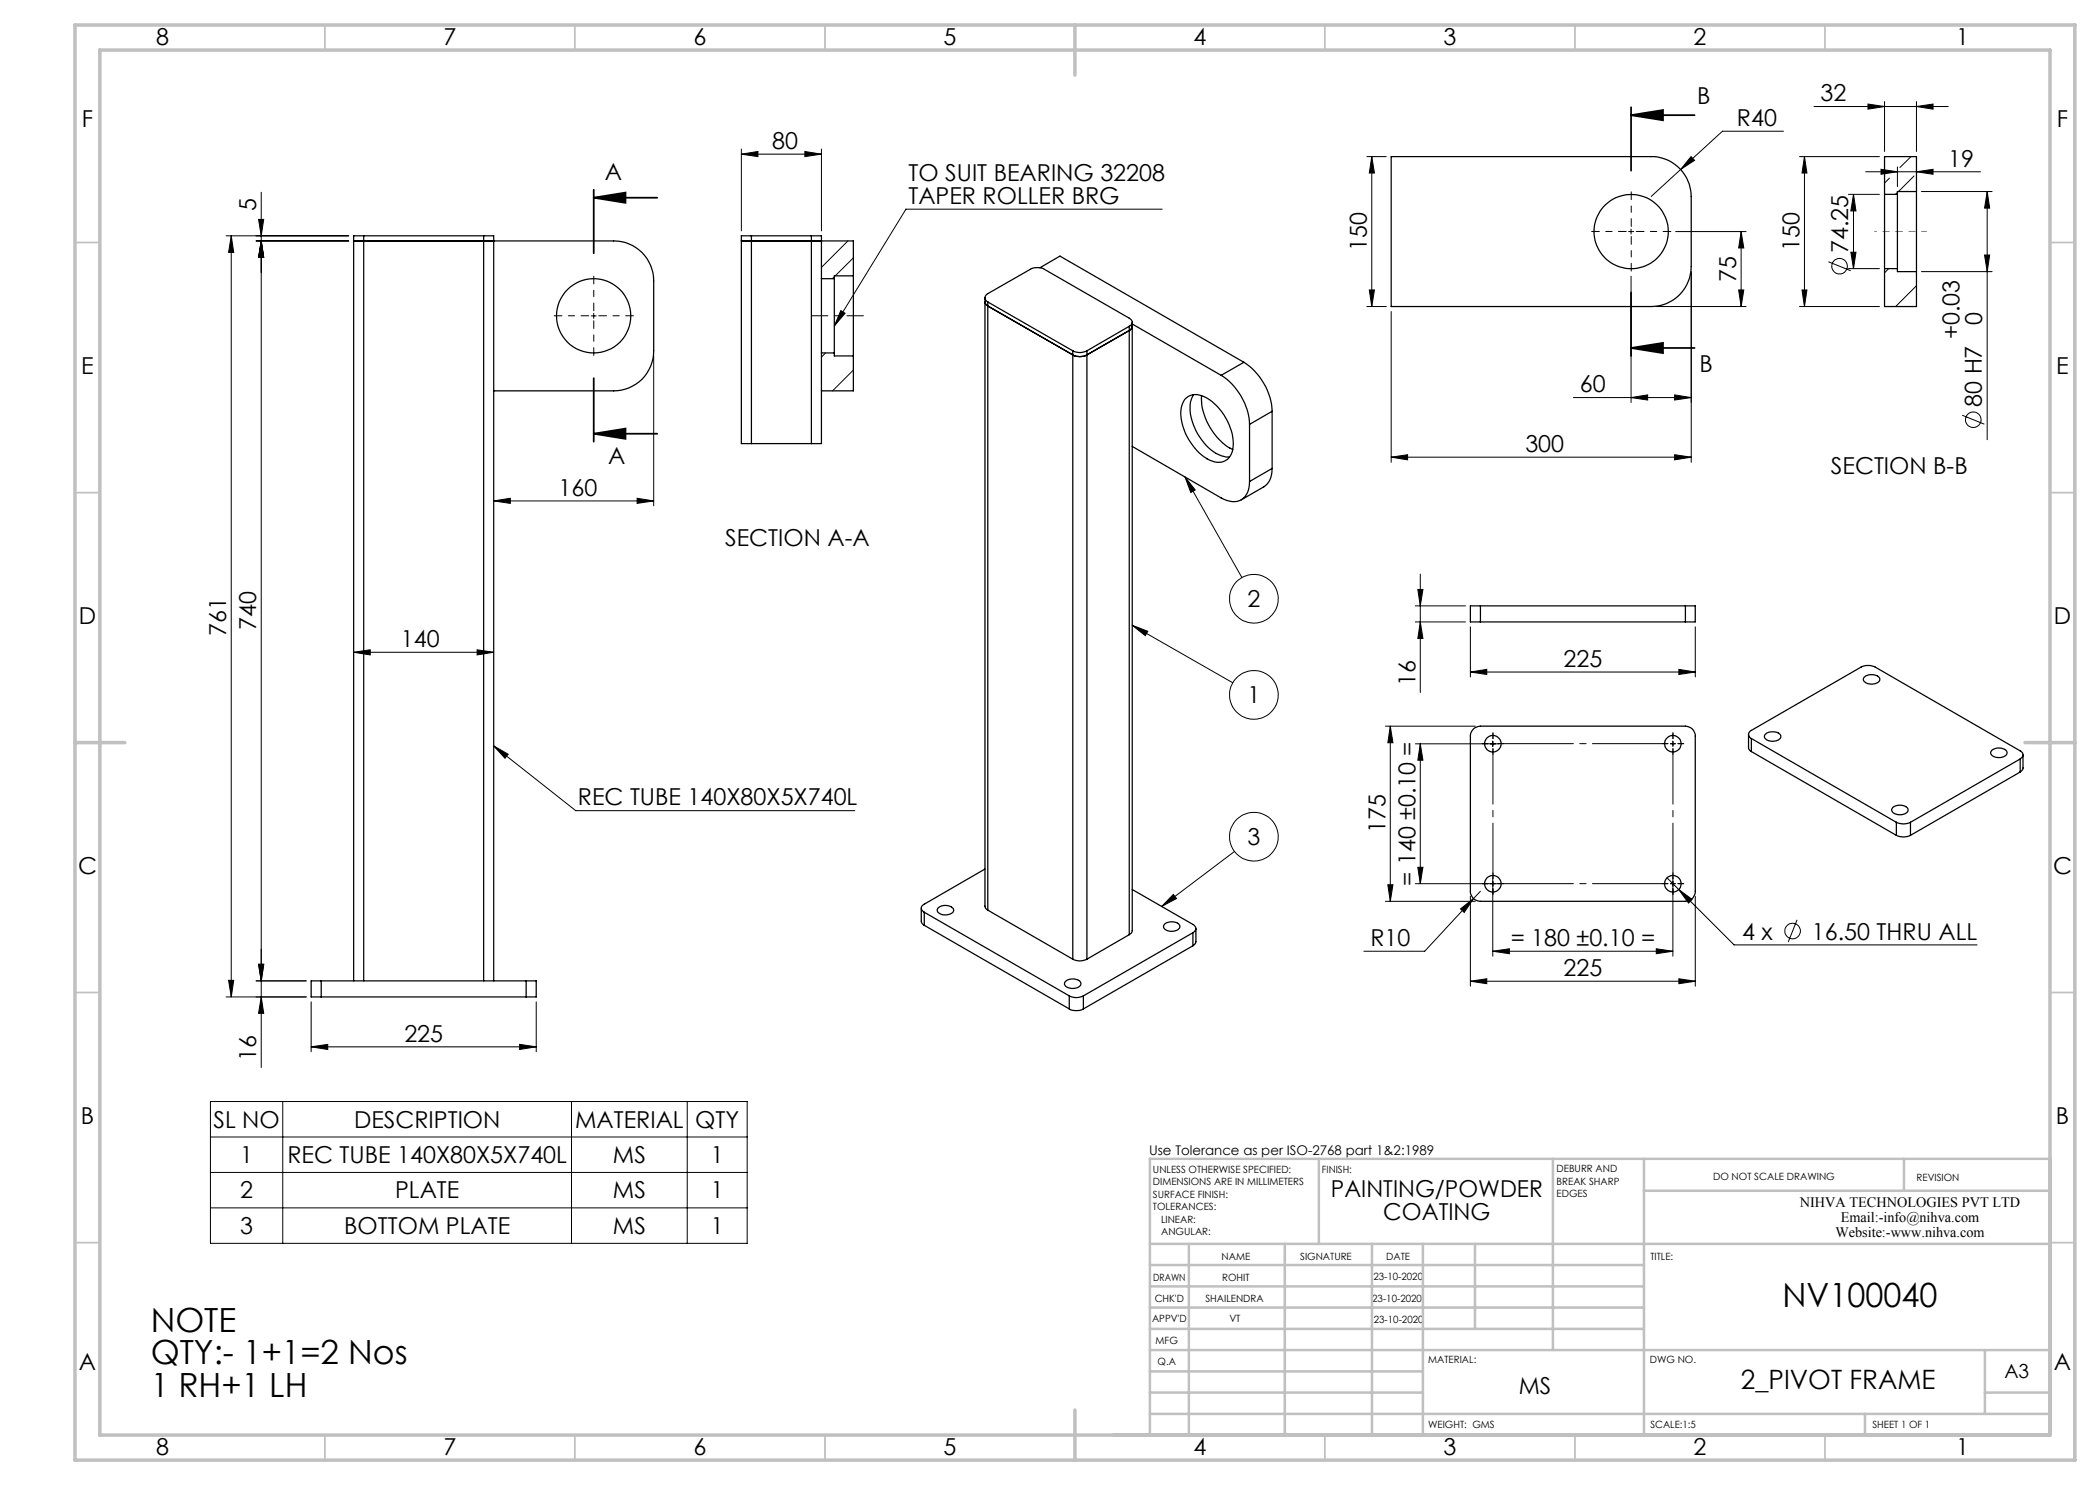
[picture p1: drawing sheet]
<svg xmlns="http://www.w3.org/2000/svg" width="420mm" height="297mm" viewBox="0 0 420 297" stroke-linecap="round" stroke-linejoin="round" font-family="sans-serif">
<g fill="none" stroke="#000" stroke-width=".2">
<path d="M52.2 38.4v175.1M148.3 30.8l3.3-.5v1zM148.3 29.8v16.4M148.3 30.8h16M161 30.3l3.3 .5-3.3 .5zM164.3 29.8v16.4M273.4 31.3h3.8M274.4 31.3l.5 3.3h-1zM274.4 31.3v30M338.2 31.3l.7 .8-2.8 1.8zM356.7 26.2h-12.2l-14.3 13.1M359.9 31.3h16"/>
<path d="M360.9 31.3v30M360.9 31.3l.5 3.3h-1zM362.8 21.3h26.8M369.7 38.9h6.2M370.7 38.9v14.8M370.7 38.9l.5 3.3h-1zM373.1 34.4h23M373.6 20.8l3.3 .5-3.3 .5zM376.2 33.9l3.3 .5-3.3 .5zM376.9 20.3v10M377.9 35.6l-1 1M379.5 33.4v3.9"/>
<path d="M379.5 38.5l-.4 .4M382.2 31.3l-2.2 2.2M382.8 35.2l-3.1 3.1M383.3 21.3l3.3-.5v1zM383.3 34.4l3.3-.5v1zM383.3 20.3v10M384.3 38.3h14.1M397.4 38.3l.5 3.3h-1zM397.4 38.3v49.6M45.2 47.2h24.5M46.2 47.2v152.2M46.2 47.2l.5 3.3h-1z"/>
<path d="M51.2 48.2h18.5M51.7 43.9h1l-.5 3.3zM52.2 48.2l.5 3.3h-1zM166.9 55.3l-.4 .4M169.6 48.2l-5.3 5.3M170.7 51.6l-3.7 3.6M232.4 41.8h-51.2l-14.3 23.4M273.9 58h1l-.5 3.3zM325.7 46.3h1M326.2 45.8v1M326.2 55.2v25.3M335.1 46.3h14.1"/>
<path d="M338.2 54.3v38.2M347.7 58h1.1l-.6 3.3zM348.2 46.3l.6 3.3h-1.1zM348.2 46.3v15M360.4 58h1l-.5 3.3zM365.7 52.3l4.4 1.8M369.7 53.7h6.2M370.2 50.4h1l-.5 3.3zM377.7 53.7l-.8 .9M383.3 57.1l-4.2 4.2M384.3 54.3h14.1M396.9 51h1l-.5 3.3z"/>
<path d="M118.3 63.2h.9M118.7 62.7v1M130.7 71.2v30M165.1 70.6l-.8 .8M168.2 62.1l.8 .5-2.1 2.6zM170.7 74l-4.2 4.2M273.4 61.3h3.8M278.2 62.3v30.2M314.7 79.5h23.5M326.2 79.5l3.3-.5v1zM331.2 61.3h18M334.9 79l3.3 .5-3.3 .5z"/>
<path d="M359.9 61.3h16M127.4 99.7l3.3 .5-3.3 .5zM237 95.4l2 2.6-.8 .5zM237 95.4l11.4 20.1M278.2 91.4l3.3-.5v1.1zM278.2 91.4h60M334.9 90.9l3.3 .5-3.3 .6zM392.4 83l4.5 1.8M98.7 100.2l3.4-.5v1zM98.7 100.2h32M283.6 117.9h1l-.5 3.3zM284.1 114.8v23.7"/>
<path d="M70.7 130.5l3.3-.5v1zM70.7 130.5h28M95.4 130l3.3 .5-3.3 .5zM226.4 125.1l3.2 1.2-.5 .8zM226.4 125.1l20.2 11.5M283.1 124.4h10M283.1 121.2h10M284.1 124.4l.5 3.3h-1zM294.1 134.4l3.3-.5v1zM294.1 125.4v10M294.1 134.4h45M335.8 133.9l3.3 .5-3.3 .5z"/>
<path d="M339.1 125.4v10M98.7 149.2l2.9 1.6-.6 .9zM98.7 149.2l16.4 12.9h55.9M277.1 145.2h18M278.1 145.2l.5 3.4h-1zM278.1 145.2v35.1M283.1 148.8h16.6M284.1 148.8l.5 3.2h-1zM284.1 148.8v27.9M298.6 148.2v1.1M334.1 148.8h1M334.6 148.2v1.1"/>
<path d="M234.7 178.9l.6 .8-3 1.6zM246.9 170.3l-14.6 11M277.6 176.9h1l-.5 3.4zM283.1 176.7h16.6M283.6 173.5h1l-.5 3.2zM294.1 179.2v18M294.7 179.7l-9.8 10.5h-12.1M296.1 178.3l-1.4 1.4M298.6 175.6v15.6M333.4 175.6l13.4 13.4h48.6M334.1 176.7h1M334.6 175.6v15.6"/>
<path d="M335.7 177.9l2.7 2-.7 .7zM339.1 179.2v18M45.7 196.1h1l-.5 3.3zM51.7 192.9h1l-.5 3.3zM52.2 199.4l.5 3.3h-1zM61.2 199.4h-16M61.2 196.2h-10M277.1 180.3h18M292.1 181.8l2.6-2.1-1.9 2.8zM294.1 196.2l3.3-.4v.9zM294.1 196.2h45M298.6 190.2l3.3-.4v.9z"/>
<path d="M298.6 190.2h36M331.3 189.8l3.3 .4-3.3 .5zM335.8 195.8l3.3 .4-3.3 .5zM359.4 184l-1.8 4.4M62.2 209.4l3.3-.5v1zM62.2 200.4v10M62.2 209.4h45M103.9 208.9l3.3 .5-3.3 .5zM107.2 200.4v10M42.1 220.3h107.3v28.4h-107.3zM42.1 227.4h107.3M42.1 234.5h107.3"/>
<path d="M56.6 220.3v28.4M114.3 220.3v28.4M137.4 220.3v28.4M42.1 241.6h107.3"/>
<circle cx="367.9" cy="53.2" r="1.55"/>
<circle cx="394.7" cy="84" r="1.55"/>
<circle cx="250.8" cy="119.7" r="4.9"/>
<circle cx="250.8" cy="139" r="4.9"/>
<circle cx="250.8" cy="167.3" r="4.9"/>
<circle cx="358.5" cy="186.2" r="1.56"/>
</g>
<path d="M118.7 39.5l6.4-1v2.1zM118.7 39.5h12.7M118.7 38v12.7M326.2 23l6.4-1v2.1zM326.2 23h12.7M326.2 21.4v12.7M326.2 58.5v12.7M118.7 75.6v12.7M326.2 69.6l6.4-1v2zM326.2 69.6h12.7M118.7 86.7l6.4-1v2.1zM118.7 86.7h12.7" fill="none" stroke="#000" stroke-width=".35"/>
<path d="M325.2 46.3h-6.9M326.2 45.3v-6.9M326.2 47.3v6.9M327.2 46.3h7M117.8 63.2h-7M118.8 62.2v-7M118.8 64.2v6.9M119.8 63.2h6.9" fill="none" stroke="#000" stroke-width=".2" stroke-dasharray="15.2 1.3 1.3 1.3" stroke-dashoffset="13.7"/>
<g fill="none" stroke="#000" stroke-width=".2" stroke-dasharray="15.2 1.3 1.3 1.3">
<path d="M297.6 148.7h-1.2M298.6 147.7v-1.1M298.6 149.7v1.2M299.6 148.7h1.1M333.6 148.7h-1.2M334.6 147.7v-1.1M334.6 149.7v1.2M334.6 148.7v-.5M334.6 148.7h-.5M334.6 148.7v.5M334.6 148.7h.5M335.6 148.7h1.1"/>
<path d="M297.6 176.7h-1.2M298.6 175.7v-1.1M298.6 177.7v1.2M298.6 176.7v-.5M298.6 176.7h-.5M298.6 176.7v.5M298.6 176.7h.5M299.6 176.7h1.1M333.6 176.7h-1.2M334.6 175.7v-1.1M334.6 177.7v1.2M334.6 176.7v-.5"/>
<path d="M334.6 176.7h-.5M334.6 176.7v.5M334.6 176.7h.5M335.6 176.7h1.1"/>
</g>
<path d="M299.6 148.7h34M299.6 176.7h34" fill="none" stroke="#000" stroke-width=".2" stroke-dasharray="15.2 1.3 1.3 1.3" stroke-dashoffset=".1"/>
<path d="M298.6 175.7v-26M334.6 175.7v-26" fill="none" stroke="#000" stroke-width=".2" stroke-dasharray="15.2 1.3 1.3 1.3" stroke-dashoffset="4.1"/>
<path d="M172.7 63.2h-10.4" fill="none" stroke="#000" stroke-width=".2" stroke-dasharray="15.2 1.3 1.3 1.3" stroke-dashoffset="11.9"/>
<path d="M379.5 46.3h5.8" fill="none" stroke="#808080" stroke-width=".2" stroke-dasharray="15.2 1.3 1.3 1.3" stroke-dashoffset="14.2"/>
<path d="M374.9 46.3h4.6" fill="none" stroke="#808080" stroke-width=".2" stroke-dasharray="15.2 1.3 1.3 1.3" stroke-dashoffset="14.8"/>
<g fill="none" stroke="#c0c0c0" stroke-width=".35">
<path d="M65 5v5M115 5v5M165 5v5M265 5v5M315 5v5M365 5v5M15 48.5h5M410 48.5h5M15 98.5h5M410 98.5h5M15 198.5h5M410 198.5h5"/>
<path d="M15 248.5h5M410 248.5h5M65 287v5M115 287v5M165 287v5M265 287v5M315 287v5M365 287v5"/>
</g>
<g fill="none" stroke="#c0c0c0" stroke-width=".5">
<path d="M263.8 231.8v17M310.6 231.8v38.2M328.8 231.8v55.2M328.8 238.2h81.2M380.8 231.8v6.4M410 231.8h-180v55.2M230 248.8h180M230 257.3h98.8M230 253h98.8M237.8 248.8v38.2M257 248.8v38.2M274.4 248.8v38.2"/>
<path d="M284.6 248.8v38.2M295 248.8v17M230 265.8h98.8M230 261.5h98.8M230 278.5h54.6M230 274.3h54.6M230 270h180M397 278.5h13M397 270v12.8M230 282.8h180M373 282.8v4.2"/>
</g>
<path d="M15 5h400v287h-400zM20 10h390v277h-390zM215 5v10M15 148.5h10M405 148.5h10M215 282v10" fill="none" stroke="#c0c0c0" stroke-width=".7"/>
<g fill="#000">
<path d="M118.7 39.5l6.4-1v2.1zM118.7 86.7l6.4-1v2.1zM326.2 23l6.4-1v2.1zM326.2 69.6l6.4-1v2z"/>
<path d="M148.3 30.8l3.3-.5v1zM161 30.3l3.3 .5-3.3 .5z"/>
<path d="M52.2 48.2l.5 3.3h-1zM51.7 192.9h1l-.5 3.3zM51.7 43.9h1l-.5 3.3zM52.2 48.2l.5 3.3h-1zM46.2 47.2l.5 3.3h-1zM45.7 196.1h1l-.5 3.3zM274.4 31.3l.5 3.3h-1zM273.9 58h1l-.5 3.3zM348.2 46.3l.6 3.3h-1.1zM347.7 58h1.1l-.6 3.3zM360.9 31.3l.5 3.3h-1zM360.4 58h1l-.5 3.3zM397.4 38.3l.5 3.3h-1zM396.9 51h1l-.5 3.3zM370.7 38.9l.5 3.3h-1zM370.2 50.4h1l-.5 3.3zM284.1 148.8l.5 3.2h-1zM283.6 173.5h1l-.5 3.2z"/>
<path d="M278.2 91.4l3.3-.5v1.1zM334.9 90.9l3.3 .5-3.3 .6z"/>
<path d="M98.7 149.2l2.9 1.6-.6 .9zM168.2 62.1l.8 .5-2.1 2.6zM226.4 125.1l3.2 1.2-.5 .8zM237 95.4l2 2.6-.8 .5zM234.7 178.9l.6 .8-3 1.6z"/>
<path d="M52.2 199.4l.5 3.3h-1zM51.7 192.9h1l-.5 3.3zM284.1 124.4l.5 3.3h-1zM283.6 117.9h1l-.5 3.3zM277.6 176.9h1l-.5 3.4zM278.1 145.2l.5 3.4h-1z"/>
<path d="M62.2 209.4l3.3-.5v1zM103.9 208.9l3.3 .5-3.3 .5zM70.7 130.5l3.3-.5v1zM95.4 130l3.3 .5-3.3 .5zM98.7 100.2l3.4-.5v1zM127.4 99.7l3.3 .5-3.3 .5zM338.2 31.3l-2.1 2.6 2.8-1.8zM326.2 79.5l3.3-.5v1zM334.9 79l3.3 .5-3.3 .5zM373.6 20.8l3.3 .5-3.3 .5zM383.3 21.3l3.3-.5v1zM376.2 33.9l3.3 .5-3.3 .5zM383.3 34.4l3.3-.5v1zM294.1 134.4l3.3-.5v1zM335.8 133.9l3.3 .5-3.3 .5zM294.1 196.2l3.3-.4v.9zM335.8 195.8l3.3 .4-3.3 .5zM298.6 190.2l3.3-.4v.9zM331.3 189.8l3.3 .4-3.3 .5zM292.1 181.8l.7 .7 1.9-2.8zM335.7 177.9l2 2.7 .7-.7z"/>
</g>
<g fill="none" stroke="#000" stroke-width=".25">
<path d="M278.2 31.3h52a8 8 0 0 1 8 8v14a8 8 0 0 1-8 8h-52zM376.9 38.9v14.8M376.9 38.9h2.6M379.5 38.9v14.8M383.3 38.3v16M383.3 38.3v-7h-6.4v7.6M383.3 38.3h-3.8v.6M70.7 48.2h52a7.9 7.9 0 0 1 8 8v14a8 8 0 0 1-8 8h-24M72.7 47.2h-2v149M72.7 47.2v149M72.7 47.2h24M96.7 47.2h2v149"/>
<path d="M96.7 47.2v149M148.3 48.2h22.4v7M150.3 47.2h-2v41.5h2M150.3 47.2h12M150.3 47.2v41.5M162.3 47.2h2v8.5M162.3 47.2v41.5M164.3 55.7v14.9M164.3 55.7h2.6M166.9 55.7v14.9M170.7 55.2v16M170.7 55.2h-3.8v.5"/>
<path d="M197 59.5v121.7l.1 .5 .5 .3M208 53.5l4-2.3 36.8 21.3M376.9 53.7v7.6h6.4v-7M376.9 53.7h2.6M379.5 53.7v.6h3.8M164.3 70.6v18.1h-2M164.3 70.6h2.6M166.9 70.6v.6h3.8M170.7 71.2v7h-6.4M197 60.4l.1 .4 .5 .4 17 9.8a3 3 0 0 0 2.8 0l8.4-4.9a.96 .96 0 0 0 .6-.8M197.6 60.4a.89 .89 0 0 1-.6-.8 .89 .89 0 0 1 .6-.9l8.5-4.8a3 3 0 0 1 2.8 0l16.9 9.7a.85 .85 0 0 1 .6 .8 .85 .85 0 0 1-.6 .9M197.6 60.4v121.6"/>
<path d="M197.6 60.4l17 9.8M214.6 70.2a3 3 0 0 0 2.8 0M214.6 70.2v121.6M217.4 70.2v121.6M225.8 65.3v121.6M225.8 65.3l-8.4 4.9M226.4 64.4v121.7a.87 .87 0 0 1-.6 .8M226.4 64.8l17.8 10.3M237 79.8a3.4 3.4 0 0 1 4.4-.2 11.2 11.2 0 0 1 5.2 10.2 2.99 2.99 0 0 1-4.7 2.2 11.2 11.2 0 0 1-5.6-10.5l.3-.9zM238.7 78.9a7.1 7.1 0 0 0 .2 6.6 9.3 9.3 0 0 0 6.4 5.9h.6M240.3 79.1a12.1 12.1 0 0 0 6.3 10.8M244.2 75.1a12.5 12.5 0 0 1 5.7 9.8"/>
<path d="M248.8 72.5a12.6 12.6 0 0 1 5.6 9.8M248.8 72.5l-4.6 2.6M150.3 88.7h12M226.4 89.3l17.8 10.3a3.6 3.6 0 0 0 4.8-.2l.7-1.3 .2-1.8M249.9 84.9v11.4M254.4 93.7a4 4 0 0 1-1.6 3.7l-4.6 2.6M254.4 82.3l-4.5 2.6M254.4 93.7l-4.5 2.6M254.4 82.3v11.4M296.1 121.2h-2v3.2h2M296.1 121.2v3.2M296.1 121.2h41"/>
<path d="M296.1 124.4h41M337.1 121.2h2v3.2h-2M337.1 121.2v3.2M372.9 135.4a2.19 2.19 0 0 1 3.1 .3 1.17 1.17 0 0 1-1.4 1.1 1.44 1.44 0 0 1-1.9-1.1zM294.7 145.7l1.4-.5h41a1.98 1.98 0 0 1 2 2v31.1a1.97 1.97 0 0 1-2 2h-41a1.98 1.98 0 0 1-2-2v-31.3l.3-.8zM349.7 146.9v2.7l.1 .3 .5 .4M350.3 147.7a.86 .86 0 0 1-.6-.8 .86 .86 0 0 1 .6-.8l21.9-12.7a3.3 3.3 0 0 1 2.8 0l29 16.8a.86 .86 0 0 1 .6 .8 .86 .86 0 0 1-.6 .8M350.3 147.7l29 16.8M350.3 147.7v2.6M350.3 150.3l29 16.8M353.1 146.9a2.19 2.19 0 0 1 3.1 .2 1.34 1.34 0 0 1-1.7 1.2 1.33 1.33 0 0 1-1.6-1.2zM398.4 150a2.13 2.13 0 0 1 3 .4 1.16 1.16 0 0 1-1.3 1.1 1.44 1.44 0 0 1-2-1.1z"/>
<path d="M404 151.8l-21.9 12.7M404 151.8v2.6M404 154.4l-21.9 12.7M404.6 151v2.7l-.1 .3-.5 .4M197 173.8l-12.1 7a.85 .85 0 0 0-.6 .8 .85 .85 0 0 0 .6 .9M226.4 177.9l12.2 7a.87 .87 0 0 1 .6 .8 .87 .87 0 0 1-.6 .8M378.5 161.6a2.11 2.11 0 0 1 3.1 .3 1.17 1.17 0 0 1-1.4 1 1.43 1.43 0 0 1-1.8-1zM379.3 164.5a3.3 3.3 0 0 0 2.8 0M379.3 167.1a3.3 3.3 0 0 0 2.8 0M379.3 164.5v2.6M382.1 164.5v2.6M64.2 196.2h-2v3.2h2"/>
<path d="M64.2 196.2v3.2M64.2 196.2h41M64.2 199.4h41M105.2 196.2h2v3.2h-2M105.2 196.2v3.2M184.3 181.6v2.9l.6 .6M184.9 182.5l29 16.7M184.9 182.5v2.6M184.9 185.1l29 16.7M187.6 181.6a2.19 2.19 0 0 1 3.1 .3 1.27 1.27 0 0 1-1.5 1.1 1.48 1.48 0 0 1-1.8-1zM197.6 182l17 9.8M213.1 196.3a2.11 2.11 0 0 1 3.1 .3 1.27 1.27 0 0 1-1.6 1.1 1.42 1.42 0 0 1-1.7-1z"/>
<path d="M213.9 199.2a3 3 0 0 0 2.8 0M213.9 199.2v2.6M214.6 191.8a3 3 0 0 0 2.8 0M216.7 199.2v2.6M225.8 186.9l-8.4 4.9M232.9 184.9a2.11 2.11 0 0 1 3.1 .3 1.27 1.27 0 0 1-1.6 1.1 1.48 1.48 0 0 1-1.7-1zM238.6 186.5l-21.9 12.7M238.6 186.5v2.7M238.6 189.2l-21.9 12.6M239.2 185.7l-.1 2.9-.5 .6M213.9 201.8a3 3 0 0 0 2.8 0"/>
<circle cx="326.2" cy="46.3" r="7.4"/>
<circle cx="118.7" cy="63.2" r="7.4"/>
<circle cx="298.6" cy="148.7" r="1.64"/>
<circle cx="334.6" cy="148.7" r="1.65"/>
<circle cx="298.6" cy="176.8" r="1.64"/>
<circle cx="334.6" cy="176.7" r="1.65"/>
</g>
<g font-size="6.7">
<text x="356.5" y="261.3">NV100040</text>
<text x="30.1" y="266.4">NOTE</text>
<text x="30.1" y="272.9">QTY:- 1+1=2 Nos</text>
<text x="30.1" y="279.3">1 RH+1 LH</text>
</g>
<text font-size="5.3" x="348.2" y="277.8">2_PIVOT FRAME</text>
<g font-size="4.7">
<text x="31.2" y="9">8</text>
<text x="88.7" y="9">7</text>
<text x="138.7" y="9">6</text>
<text x="188.7" y="9">5</text>
<text x="238.7" y="9">4</text>
<text x="288.7" y="9">3</text>
<text x="338.7" y="9">2</text>
<text x="391.2" y="9">1</text>
<text x="339.5" y="20.8">B</text>
<text x="364.1" y="20.3">32</text>
<text x="16.4" y="25.5">F</text>
<text x="154.4" y="29.8">80</text>
<text x="347.4" y="25.2">R40</text>
<text x="411.4" y="25.5">F</text>
<text x="121" y="35.9">A</text>
<text x="389.7" y="33.3">19</text>
<text x="181.7" y="36.2">TO SUIT BEARING 32208</text>
<text x="181.7" y="40.7">TAPER ROLLER BRG</text>
<text x="51.2" y="42.3" transform="rotate(-90 51.2 42.3)">5</text>
<text x="273.4" y="50.2" transform="rotate(-90 273.4 50.2)">150</text>
<text x="359.9" y="50.2" transform="rotate(-90 359.9 50.2)">150</text>
<text x="369.6" y="50.7" transform="rotate(-90 369.6 50.7)">74.25</text>
<text x="347.2" y="56.4" transform="rotate(-90 347.2 56.4)">75</text>
<text x="396.4" y="65" transform="rotate(-90 396.4 65)">0</text>
<text x="391.9" y="67.8" transform="rotate(-90 391.9 67.8)">+0.03</text>
<text x="16.2" y="74.7">E</text>
<text x="339.9" y="74.5">B</text>
<text x="411.2" y="74.7">E</text>
<text x="316" y="78.5">60</text>
<text x="396.4" y="81.4" transform="rotate(-90 396.4 81.4)">80 H7</text>
<text x="121.7" y="92.9">A</text>
<text x="305.1" y="90.4">300</text>
<text x="366.2" y="94.7">SECTION B-B</text>
<text x="111.7" y="99.1">160</text>
<text x="145" y="109.2">SECTION A-A</text>
<text x="15.8" y="124.7">D</text>
<text x="249.5" y="121.4">2</text>
<text x="410.8" y="124.7">D</text>
<text x="45.2" y="127.1" transform="rotate(-90 45.2 127.1)">761</text>
<text x="51.2" y="126" transform="rotate(-90 51.2 126)">740</text>
<text x="80.2" y="129.4">140</text>
<text x="283.1" y="137.2" transform="rotate(-90 283.1 137.2)">16</text>
<text x="312.7" y="133.4">225</text>
<text x="249.5" y="140.6">1</text>
<text x="115.6" y="161.1">REC TUBE 140X80X5X740L</text>
<text x="277.1" y="166.6" transform="rotate(-90 277.1 166.6)">175</text>
<text x="249.5" y="169">3</text>
<text x="15.6" y="174.7">C</text>
<text x="283.1" y="177.2" transform="rotate(-90 283.1 177.2)">= 140 ±0.10 =</text>
<text x="410.6" y="174.7">C</text>
<text x="274.1" y="189.2">R10</text>
<text x="302.1" y="189.2">= 180 ±0.10 =</text>
<text x="348.4" y="187.9">4 x</text>
<text x="362.4" y="187.9">16.50 THRU ALL</text>
<text x="312.7" y="195.2">225</text>
<text x="80.9" y="208.3">225</text>
<text x="51.2" y="212.2" transform="rotate(-90 51.2 212.2)">16</text>
<text x="16.2" y="224.7">B</text>
<text x="42.7" y="225.5">SL NO</text>
<text x="70.8" y="225.5">DESCRIPTION</text>
<text x="115" y="225.5">MATERIAL</text>
<text x="139" y="225.5">QTY</text>
<text x="411.2" y="224.7">B</text>
<text x="48" y="232.6">1</text>
<text x="57.5" y="232.6">REC TUBE 140X80X5X740L</text>
<text x="122.6" y="232.6">MS</text>
<text x="142.2" y="232.6">1</text>
<text x="48" y="239.7">2</text>
<text x="79" y="239.7">PLATE</text>
<text x="122.6" y="239.7">MS</text>
<text x="142.2" y="239.7">1</text>
<text x="266.2" y="239.5">PAINTING/POWDER</text>
<text x="276.7" y="244">COATING</text>
<text x="48" y="246.8">3</text>
<text x="68.8" y="246.8">BOTTOM PLATE</text>
<text x="122.6" y="246.8">MS</text>
<text x="142.2" y="246.8">1</text>
<text x="15.8" y="274">A</text>
<text x="410.8" y="274">A</text>
<text x="303.7" y="278.9">MS</text>
<text x="31.2" y="291">8</text>
<text x="88.7" y="291">7</text>
<text x="138.7" y="291">6</text>
<text x="188.7" y="291">5</text>
<text x="238.7" y="291">4</text>
<text x="288.7" y="291">3</text>
<text x="338.7" y="291">2</text>
<text x="391.2" y="291">1</text>
</g>
<text font-size="3.9" x="400.9" y="275.5">A3</text>
<g font-size="2.9">
<text x="360" y="241.3">NIHVA TECHNOLOGIES PVT LTD</text>
<text x="368.2" y="244.3">Email:-info@nihva.com</text>
<text x="367.1" y="247.3">Website:-www.nihva.com</text>
</g>
<text font-size="2.7" x="229.8" y="231.1">Use Tolerance as per ISO-2768 part 1&amp;2:1989</text>
<g font-size="2">
<text x="230.6" y="234.6">UNLESS OTHERWISE SPECIFIED:</text>
<text x="230.6" y="237.1">DIMENSIONS ARE IN MILLIMETERS</text>
<text x="230.6" y="239.6">SURFACE FINISH:</text>
<text x="264.4" y="234.6">FINISH:</text>
<text x="311.3" y="234.5">DEBURR AND</text>
<text x="311.3" y="237">BREAK SHARP</text>
<text x="311.3" y="239.5">EDGES</text>
<text x="342.6" y="236">DO NOT SCALE DRAWING</text>
<text x="383.3" y="236.2">REVISION</text>
<text x="230.6" y="242.1">TOLERANCES:</text>
<text x="232.2" y="244.6">LINEAR:</text>
<text x="232.2" y="247.1">ANGULAR:</text>
<text x="244.3" y="252">NAME</text>
<text x="260" y="251.9">SIGNATURE</text>
<text x="277.2" y="251.9">DATE</text>
<text x="330.1" y="251.9">TITLE:</text>
<text x="230.6" y="256.1">DRAWN</text>
<text x="244.4" y="256.1">ROHIT</text>
<text x="274.7" y="255.9">23-10-2020</text>
<text x="230.9" y="260.3">CHK'D</text>
<text x="241.1" y="260.3">SHAILENDRA</text>
<text x="274.4" y="260.3">23-10-2020</text>
<text x="230.4" y="264.4">APPV'D</text>
<text x="231.1" y="268.8">MFG</text>
<text x="245.9" y="264.4">VT</text>
<text x="274.8" y="264.6">23-10-2020</text>
<text x="231.5" y="273">Q.A</text>
<text x="285.6" y="272.5">MATERIAL:</text>
<text x="330" y="272.5">DWG NO.</text>
<text x="285.6" y="285.5">WEIGHT: GMS</text>
<text x="330.1" y="285.6">SCALE:1:5</text>
<text x="374.5" y="285.6">SHEET 1 OF 1</text>
</g>
</svg>
